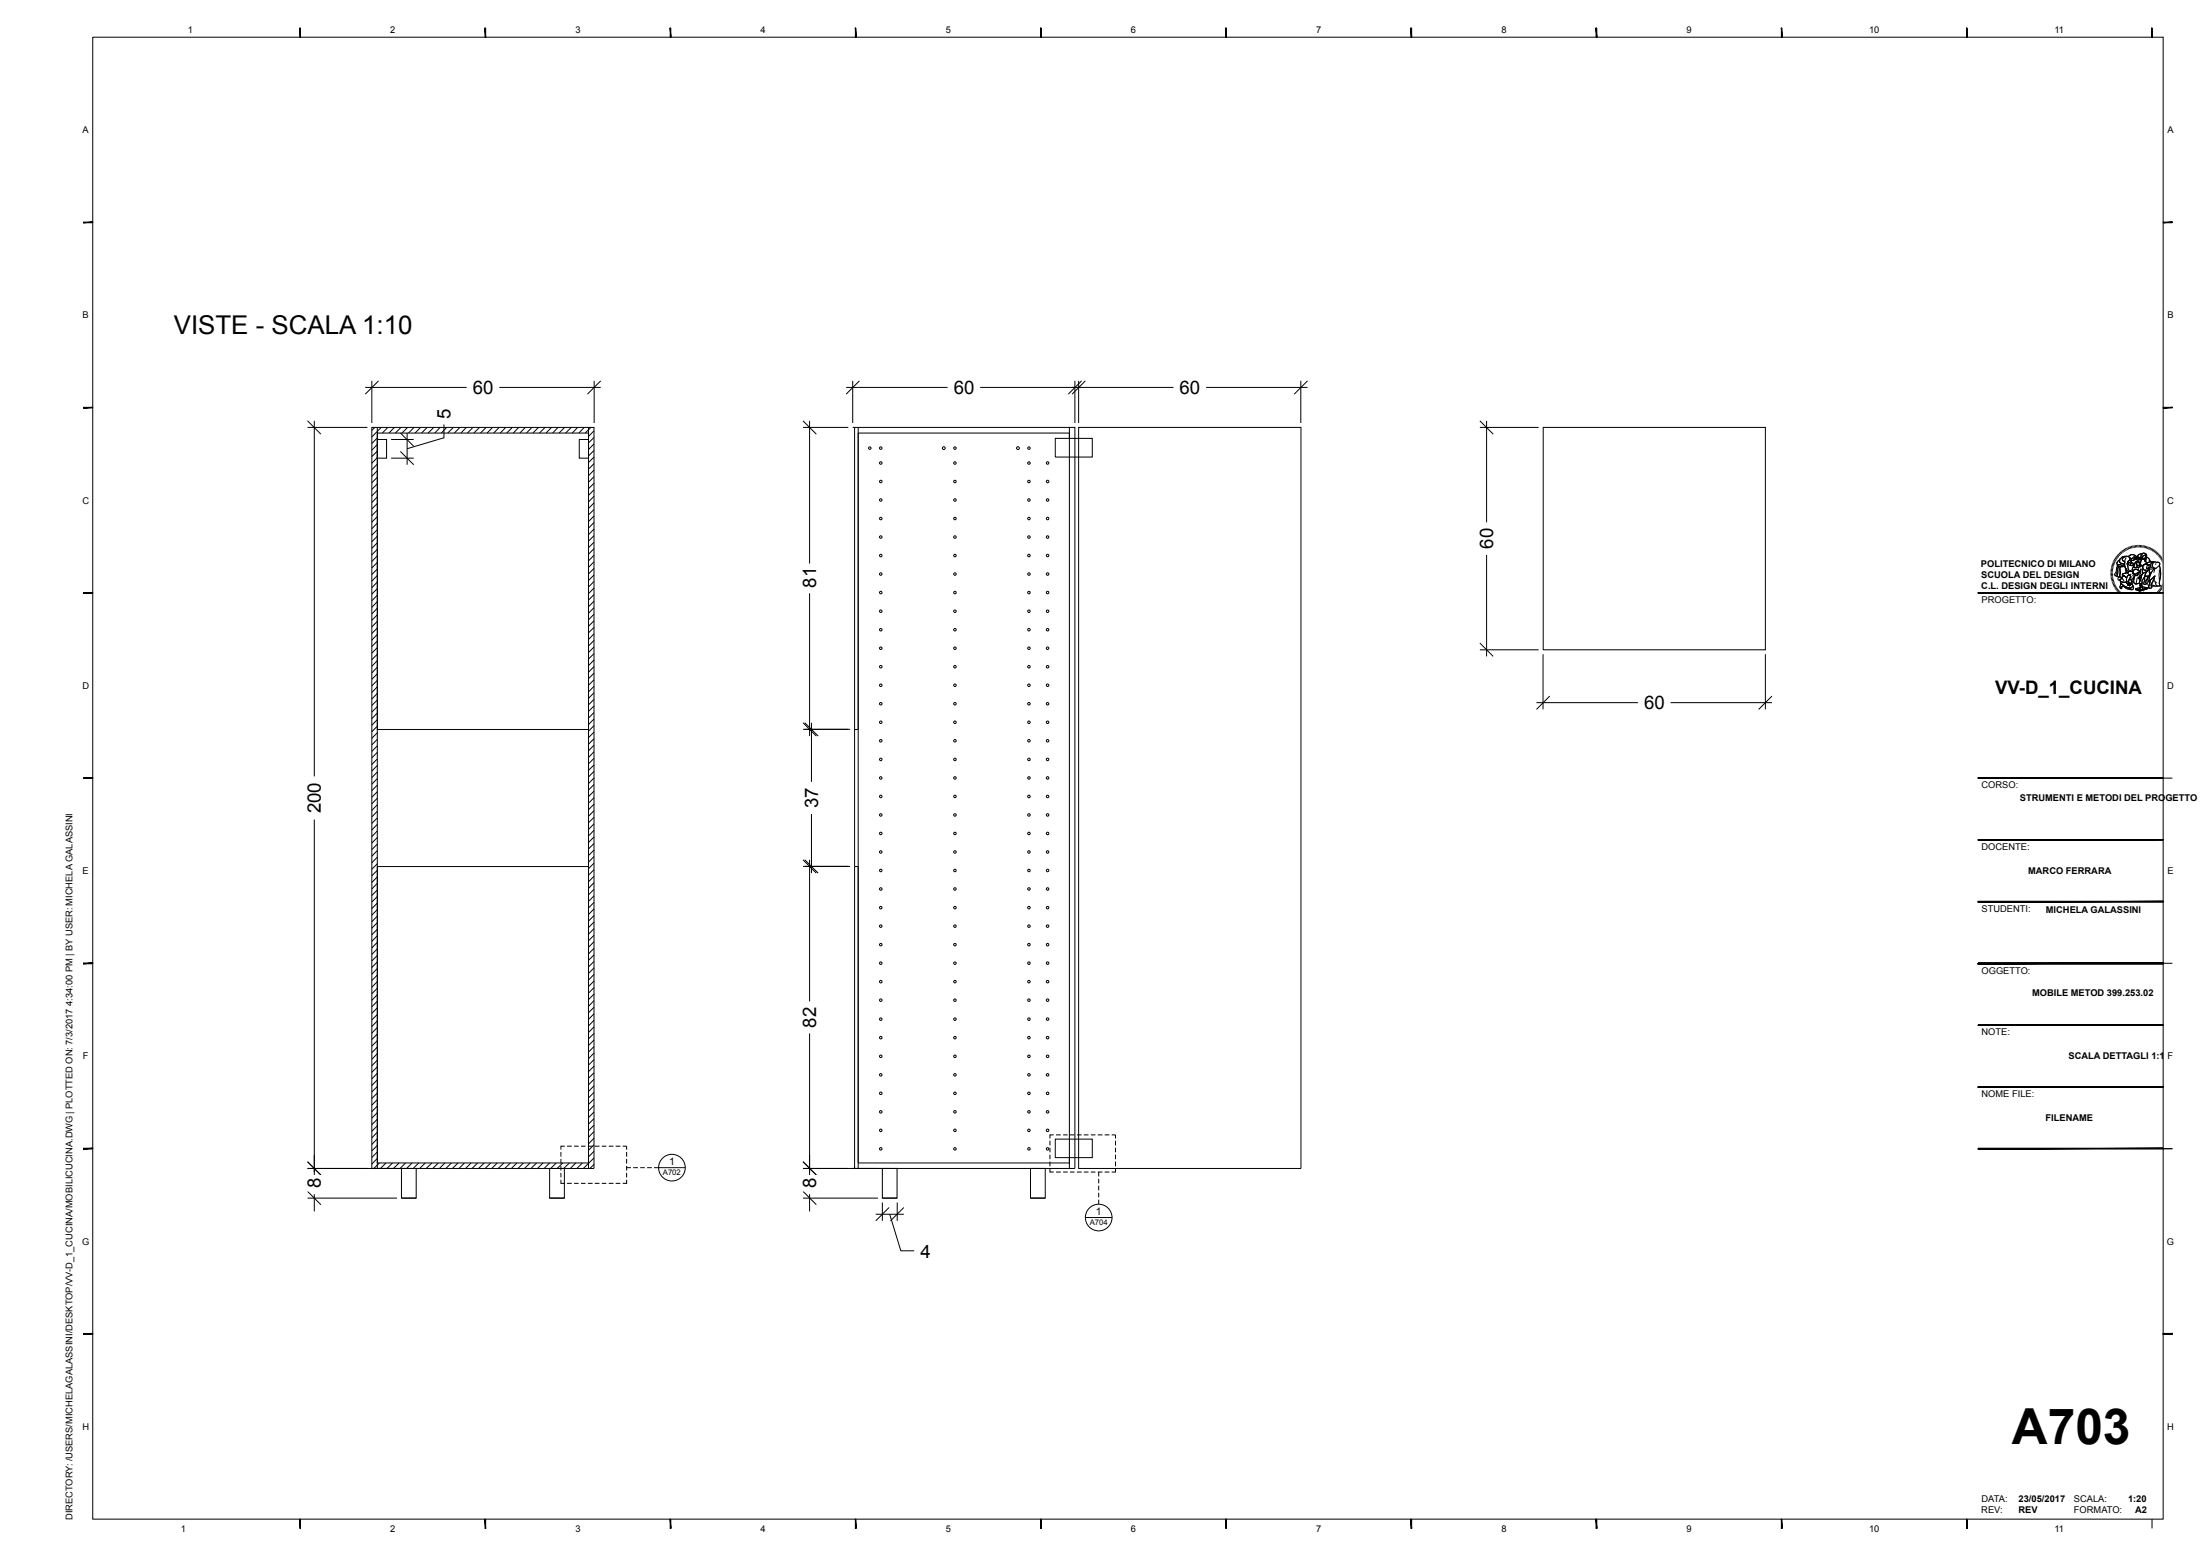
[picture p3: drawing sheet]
<svg xmlns="http://www.w3.org/2000/svg" width="594mm" height="420mm" viewBox="0 0 594 420" stroke-linecap="round" stroke-linejoin="round" font-family="sans-serif">
<g fill="none" stroke="#000" stroke-width=".27">
<path d="M25 10h559.1v400.1h-559.1zM83 115.4h16.2M83 113.6l3.6 3.6M84.9 113.6v96M98.6 104.6h27.4M100.4 102.8v11.4M101.2 115.4l-.8 .8M101.9 115.4v81.5h57M101.9 118.6h2.5v5.1h-2.5zM101.9 118.2l-1.5 1.5M101.9 120l-1.5 1.5M102.2 102.8l-3.6 3.6"/>
<path d="M102.9 115.4l-2.5 2.6M104.7 115.4l-1.5 1.5M105.6 118.6h6.1M106.5 115.4l-1.5 1.5M108.1 116.9l3.6 3.5M108.3 115.4l-1.6 1.5M109.9 116.9v8.5M110 115.4l-1.5 1.5M111.8 115.4l-1.5 1.5M113.6 115.4l-1.5 1.5M115.3 115.4l-1.5 1.5M117.1 115.4l-1.5 1.5"/>
<path d="M118.9 115.4l-1.5 1.5M119.9 114.6v3.6l-10 2.9M120.6 115.4l-1.5 1.5M122.4 115.4l-1.5 1.5M124.2 115.4l-1.5 1.5M125.9 115.4l-1.5 1.5M127.7 115.4l-1.5 1.5M129.5 115.4l-1.5 1.5M131.3 115.4l-1.6 1.5M133 115.4l-1.5 1.5M134.8 115.4l-1.5 1.5M134.8 104.6h27.4"/>
<path d="M136.5 115.4l-1.4 1.5M138.3 115.4l-1.5 1.5M140.1 115.4l-1.5 1.5M141.8 115.4l-1.4 1.5M143.6 115.4l-1.5 1.5M145.4 115.4l-1.5 1.5M147.2 115.4l-1.6 1.5M148.9 115.4l-1.5 1.5M150.7 115.4l-1.5 1.5M152.5 115.4l-1.6 1.5M154.2 115.4l-1.5 1.5M156 115.4l-1.5 1.5"/>
<path d="M156.4 118.6h2.5v5.1h-2.5zM157.8 115.4l-1.5 1.5M158.9 115.4v1.5M159.5 115.4l-1.5 1.5M160.4 116.3l-1.5 1.5M160.4 118.1l-1.5 1.5M160.4 119.8l-1.5 1.5M160.4 102.8v11.4M162.2 102.8l-3.6 3.6M216.8 115.4h12.2M216.8 113.6l3.6 3.6M218.6 113.6v38.5"/>
<path d="M228.5 104.6h27.3M230.2 115.4h60v200h-73.4M230.2 102.8v11.4M230.7 115.4v81.5M231.7 115.4v200M232.1 102.8l-3.6 3.6M264.6 104.6h52.2M284.9 118.3h10v5.1h-10zM288.7 115.4v2.9M290.2 102.8v11.4M291.2 115.4h60.1v200h-60.1zM291.2 102.8v11.4"/>
<path d="M292 102.8l-3.6 3.6M293.1 102.8l-3.6 3.6M325.6 104.6h27.4M351.2 102.8v11.4M353 102.8l-3.6 3.6M399.6 115.4h15.8M399.6 113.6l3.6 3.6M401.4 113.6v27.4M416.7 115.4h60v60h-60zM101.9 121.8l-1.5 1.4M101.9 123.5l-1.5 1.5M101.9 125.3l-1.5 1.5"/>
<path d="M101.9 127.1l-1.5 1.5M101.9 128.8l-1.5 1.5M101.9 130.6l-1.5 1.5M101.9 132.3l-1.5 1.6M101.9 134.1l-1.5 1.5M101.9 135.9l-1.5 1.5M101.9 137.7l-1.5 1.5M101.9 139.5l-1.5 1.4M105.6 123.7h6.1M108.1 121.8l3.6 3.6M160.4 121.6l-1.5 1.5M160.4 123.4l-1.5 1.5"/>
<path d="M160.4 125.1l-1.5 1.5M160.4 126.9l-1.5 1.5M160.4 128.7l-1.5 1.5M160.4 130.4l-1.5 1.5M160.4 132.2l-1.5 1.5M160.4 134l-1.5 1.5M160.4 135.7l-1.5 1.6M160.4 137.5l-1.5 1.5M160.4 139.3l-1.5 1.5M101.9 141.2l-1.5 1.5M101.9 143l-1.5 1.5M101.9 144.7l-1.5 1.5"/>
<path d="M101.9 146.5l-1.5 1.5M101.9 148.3l-1.5 1.5M101.9 150l-1.5 1.6M101.9 151.8l-1.5 1.5M101.9 153.6l-1.5 1.5M101.9 155.3l-1.5 1.6M101.9 157.1l-1.5 1.5M101.9 158.9l-1.5 1.5M160.4 141l-1.5 1.5M160.4 142.8l-1.5 1.5M160.4 144.6l-1.5 1.5M160.4 146.4l-1.5 1.4"/>
<path d="M160.4 148.1l-1.5 1.5M160.4 149.9l-1.5 1.5M160.4 151.6l-1.5 1.5M160.4 153.4l-1.5 1.5M160.4 155.2l-1.5 1.5M160.4 156.9l-1.5 1.6M160.4 158.7l-1.5 1.5M401.4 149.8v27.4M569.8 154.7h.7M569.8 154l.7 .1M569.8 154.4h.7M569.9 153.6l.6 .2"/>
<path d="M570 153.3l.6 .1M570 153l.7 .1M570.1 152.6l.7 .2M570.2 152.2l.6 .3M570.3 151.9l.7 .3M570.5 151.6l.6 .3M570.5 155l-.7 .1M570.5 155.4h-.7M570.5 155.7l-.6 .1M570.6 156l-.7 .1M570.6 151.3l.6 .3M570.7 156.3l-.7 .2"/>
<path d="M570.8 156.6l-.7 .2M570.8 151l.6 .3M570.8 156.9l-.6 .3M571 150.7l.6 .3M571 157.3l-.7 .2M571.1 157.6l-.6 .2M571.2 150.4l.5 .4M571.2 157.9l-.6 .3M571.4 158.1l-.6 .4M571.4 150.1l.5 .4M571.5 158.4l-.5 .4M571.6 149.8l.5 .5"/>
<path d="M571.7 152.4h.7a.8 .8 0 0 0 1.2-.1l.1 .6h-.2a1.48 1.48 0 0 1-1.9-.4zM571.7 158.7l-.6 .4M571.7 152.3l.1 .5M571.9 151.5l.4-.4a.79 .79 0 0 0 .9 1.1l.4 .1-.6 .4-.4-.2a.78 .78 0 0 1-1-.3zM571.9 152.8l-.4 1.9-.4 .7 .4 .1M571.9 149.5l.5 .5M571.9 159l-.5 .4M572.1 152.9l.5 .1-.2 .3-.1 2.5-.8-.3 .3-.9v-1zM572.1 152.9l-.3 .8v1.3l-.3 .5 .7 .3M572.1 149.3l.5 .4M572.1 159.2l-.5 .4M572.3 151.1l-.6 .7a.42 .42 0 0 0-.1 .5 .42 .42 0 0 0 .4 .2l.4-.1a.76 .76 0 0 0 1.2-.1"/>
<path d="M572.3 159.5l-.5 .4M572.4 156.5a.72 .72 0 0 0 .8 .7l1-.2M572.4 149l.4 .5M572.4 150.9l.3-.2a1.81 1.81 0 0 1 1.7-.5 1.05 1.05 0 0 0-1.3 1l.6 .3-.1 .8-.9-.3a.74 .74 0 0 1-.3-1.1zM572.5 156.8l.7 .4 1-.2 .3 1 .3-.2 .2 .3-.1-.5 .3 .4-.2-.4 .5 .1-.4-.3a.54 .54 0 0 1-.5-.5 .54 .54 0 0 1 .3-.6l.4 .1 .4 1a.82 .82 0 0 1-.1 1.1 .82 .82 0 0 1-1 .1l-.4-.1a1.93 1.93 0 0 1-1.7-1.7zM572.5 156.9a2.95 2.95 0 0 0 2.2 1.8l.6 .2M572.5 153l.8-.1a.46 .46 0 0 1 .5 .1 .46 .46 0 0 1 .2 .5l.3 .6v.5l-.6 .1a.46 .46 0 0 0-.6 .2 .46 .46 0 0 0 .1 .6l-.3 .5-.6-.5 .1-2.2zM572.5 159.7l-.4 .5M572.6 153l-.2 .3v2.4M572.6 148.8l.4 .5M572.7 157.5l.9 .7 1.1 .5a.83 .83 0 0 0 1.2-.6l.2 .5a.64 .64 0 0 1-.4 .6 .64 .64 0 0 1-.7-.1l-1.2-.5a.54 .54 0 0 0-.5-.4 .54 .54 0 0 0-.5 .4v.2a.35 .35 0 0 1-.4-.1 .35 .35 0 0 1 0-.4zM572.7 157.5l-.3 1a.26 .26 0 0 0 .2 .4 .26 .26 0 0 0 .3-.2l-.2-.1 .1-.2a.96 .96 0 0 1 1.3 .4l.9 .3a.64 .64 0 0 0 .9 0 .64 .64 0 0 0-.1-1"/>
<path d="M572.8 159.9l-.5 .5M572.9 156a.5 .5 0 0 0-.8-.2 .5 .5 0 0 0 0 .8 .76 .76 0 0 1 .8-.4 .76 .76 0 0 1 .6 .6M572.9 148.6l.4 .5M573.1 155l1.2-.5 .4 .2 .2-.5 .9 .2a1.1 1.1 0 0 1 .5 1.3 1.1 1.1 0 0 1-1.3 .6l.1-.3a.28 .28 0 0 0 .3-.3 .28 .28 0 0 0-.3-.3 .59 .59 0 0 0-.7 0 .59 .59 0 0 0-.2 .6l-.7-.7-.4 .1zM573.2 155.5l.3-.2a1.09 1.09 0 0 1 .5 1.8 1.19 1.19 0 0 1-1.6-.6l.6-.3-.1-.2zM573.2 148.4l.4 .5M573.3 150.5l.1-.1a.93 .93 0 0 1 1-.2 .93 .93 0 0 1 .6 .8l-.4 .5a1.15 1.15 0 0 0-.1 1.4 1.07 1.07 0 0 0 .7 1.3l-.5 .1v.4a.39 .39 0 0 1-.5-.2 .39 .39 0 0 1 .1-.5l-.6-1.3v-1.2a.56 .56 0 0 1-.6-.3 .56 .56 0 0 1 .2-.7zM573.4 155.2l.8 .8M573.5 155.4a.58 .58 0 0 0-.5 .8M573.5 148.2l.3 .6M573.7 152.9h-1.6a.64 .64 0 0 0-.7 .2 .64 .64 0 0 0 0 .7v.6l-.6 .6 .3 .4M573.8 148l.3 .6"/>
<path d="M573.8 153.3l.3 1.3M574.1 150.5a3.1 3.1 0 0 0-.1 3l.3 .6a.33 .33 0 0 0 0 .4 .33 .33 0 0 0 .4 .2v-.4l.5-.1a1.21 1.21 0 0 1-.7-1.5l-.1-.2a1.43 1.43 0 0 1 .6-1.5 .93 .93 0 0 0-1.2-.8 1.26 1.26 0 0 0-1.4 1.6l1.2 .5M574.1 147.8l.3 .7M574.3 154.6l-.6 .1a.46 .46 0 0 0-.6 .2 .46 .46 0 0 0 .1 .6M574.4 150.2a1.05 1.05 0 0 0-1.3 1l.5 .3M574.4 155.5a.45 .45 0 0 1 .6-.2 .45 .45 0 0 1 .2 .6l-.5 .9a.39 .39 0 0 0 0 .4 .39 .39 0 0 0 .4 .2l.4 .3-.5-.1 .2 .4-.3-.4 .1 .5-.2-.3-.3 .2-.1-.3a2.14 2.14 0 0 1 0-2.2zM574.4 155.5a.45 .45 0 0 1 .6-.2 .45 .45 0 0 1 .2 .6l-.5 1.2 .8 .6-.5-.1 .2 .4-.3-.4 .1 .6-.2-.4-.3 .2-.1-.3a2.14 2.14 0 0 1 0-2.2zM574.5 147.7l.2 .6M574.6 152l.7-.3 .3 .3a.34 .34 0 0 0-.3 .2 .34 .34 0 0 0 .1 .4l-.5-.1zM574.6 151.5l.9-.4v.6l-1.2 .5zM574.6 152v.1a.61 .61 0 0 0 .8 .5M574.7 150.3a1.12 1.12 0 0 1 1.1-.6 1.12 1.12 0 0 1 1 .8l-.6-.2a.72 .72 0 0 1-1.2 .3"/>
<path d="M574.8 147.5l.2 .7M574.9 150h.1a1.21 1.21 0 0 1 1.8 .4l-.2 .1-.4-.2a.8 .8 0 0 1-.8 .5 .8 .8 0 0 1-.7-.5zM575 150.5a.7 .7 0 0 0 1.2-.2l.4 .2-.3 .6-.3 .2-.5-.2-.5 .2zM575.1 147.5l.2 .6M575.2 154.1l.6 .3a1.1 1.1 0 0 1 .1 1.7M575.3 152.1h.9l-.3 .1v.4a.41 .41 0 0 1-.5 0 .41 .41 0 0 1-.1-.4zM575.3 156.5l.5 1.6a.74 .74 0 0 1-1 .6M575.4 151.7l.2 .3M575.5 151.5l-.1 .2-1.1 .5M575.5 155l-.8 .2M575.5 147.3l.2 .7M575.5 151.1l-.3 .5"/>
<path d="M575.6 154.7l.7 .5M575.8 152l.4 .1-.3 .1v.4a.41 .41 0 0 1-.5 0 .41 .41 0 0 1-.1-.4l.5-.2-.2 .2M575.8 155.2a.69 .69 0 0 1 .1 .9 .69 .69 0 0 1-.9 .2M575.8 154.4l.1-.3a1.13 1.13 0 0 1 1.5-.2l.3 .7-1.4 .4 .2 .2a.7 .7 0 0 0 .9-.5l.3-.1v-.2l-.3-.5-.5-.2h-.5l-.6 .7-.1-.1 .2-1.1 .2-.2 .3 .2h1.1l.5-.4-.1-.3 .7 .2-.1 .2 .2 .7-.3 .5 .2 .6-.3 .6-.5 .1-.1 .6h-.4l.3 .3 .2-.1v.4l.2-.3-.1 .4a.95 .95 0 0 1-1.1 1l-1-.7 .3-.6 .2-1.1M575.8 154.1l.6-.5 1.1 .4 .2 .5-.9 .4a.38 .38 0 0 1-.5 .2 .38 .38 0 0 1-.2-.4zM575.8 157l.8 .7M575.8 147.2l.2 .7M576 151.1h.1M576.1 156.3l.1 1M576.1 153l-.3 .4-.1 .9M576.1 150.7l.2 .1M576.2 147.2l.1 .7"/>
<path d="M576.2 150.7v.1M576.3 155l1.1-.4a.56 .56 0 0 1-.3 .6 .56 .56 0 0 1-.7 0zM576.3 155.8l-.3 .9-.4 .5M576.4 155.2h-.1M576.5 150.9l.9-.2a.33 .33 0 0 1-.2 .5 .33 .33 0 0 1-.4-.3zM576.5 147.2l.1 .6M576.6 150.5l-.3 .6-.3 .2-.5-.2-.5 .2M576.6 151.7a.9 .9 0 0 1 1.1 .2 .9 .9 0 0 1 .1 1.1l-.2-.2a.67 .67 0 0 0 0-.8 .67 .67 0 0 0-.8-.3l.1 .7a.46 .46 0 0 1-.1 .8 .46 .46 0 0 1-.6-.5zM576.6 158.9l2-.5 1.2 .3-2.1 .6zM576.6 158.9l1.1 .4v.3l-1.1-.4zM576.8 151.7a.75 .75 0 0 1 .9 .3 .75 .75 0 0 1 0 .9l-.3 .3h-.5zM576.9 147.1v.7"/>
<path d="M576.9 150.7a.39 .39 0 0 1 .6-.3 .39 .39 0 0 1 .1 .6h-.1M576.9 155.2h.1M577 156.1l-.4 1.6 1.1-.3M577 150.5a.41 .41 0 0 1 .6 0 .41 .41 0 0 1 0 .5l-.2-.3h-.5zM577 154.8l.2 .1M577.1 155.1h.1M577.1 154.9h.1M577.2 151.9h.1M577.2 151.9l-.2 .1M577.2 147.1l.1 .7M577.3 150.8l-.4-.1-.4 .2h.3a.33 .33 0 0 0 .4 .3 .33 .33 0 0 0 .2-.5v.2M577.3 153.2l.1 .7"/>
<path d="M577.4 155.9l.3 .1 .1-.6 .5-.1-.5 1.3v-.4l-.2 .1-.3-.3zM577.4 154.7a.61 .61 0 0 1-.4 .5 .61 .61 0 0 1-.6-.1M577.4 151.7l.2 .4M577.6 151.9l-.2-.2a.41 .41 0 0 0-.6 0 .41 .41 0 0 0 .1 .6 .53 .53 0 0 1 0 .9 .53 .53 0 0 1-.8-.3l.1-.2a1.15 1.15 0 0 1 .8-1.1 .93 .93 0 0 1 1 .9l-.2 .4-.2-.3M577.6 147.1v.7M577.7 152.2l-.2 .1M577.7 152v.5l-.1 .1-.7-.1M577.7 152.9l-.2 .2-.6 .1M577.7 159.3l2.1-.6v.3l-2.1 .6zM577.7 159.3v.3M577.8 150.9a.81 .81 0 0 1 .1 1.1l-.1 .1M577.8 156.1v.5l.2-.3"/>
<path d="M577.9 150.5l.1 .4M577.9 152.5l-.1-.5a.78 .78 0 0 0 0-1.2l-.1-.2a.52 .52 0 0 1-.5-.6 .52 .52 0 0 1 .7-.4h.4l-.3 .7 .2 .8 .2-.6a.39 .39 0 0 0 .3 .4 .39 .39 0 0 0 .4-.1v.6v.1l.2-.2 .4 .6-1.1 .8M578 147.1l-.1 .7M578 155.8l-.1 .3-.1-.3M578 153.5l-.1 1.3M578 152.7l.5 .2M578.1 157.5l.2-.1 .1 1.1-.3-.5-.3 .6zM578.2 154.7l-.4 .3v.5M578.3 155.3l-.5 .1-.1 .6h-.4l.3 .3 .2-.1M578.3 153.6l-.5 .8M578.3 147.1v.7M578.3 149.5l.2-.1a.79 .79 0 0 1 1 .2 .79 .79 0 0 1 0 .9l-.4 1v-.7l.3-.5-.2-.4a.83 .83 0 0 0-.9 1.1l-.1 .1-.2-.7z"/>
<path d="M578.3 149.6l-.8 .1-.3 .6M578.4 149.4a.79 .79 0 0 1 1 .1 .79 .79 0 0 1 .1 1l-.4 1v-.7l.3-.5-.2-.4a.83 .83 0 0 0-.9 1.1v.1a1.27 1.27 0 0 1 .1-1.7zM578.4 150.5a.39 .39 0 0 0 .3 .4 .39 .39 0 0 0 .4-.1M578.5 152.7a1.44 1.44 0 0 1 2.1 .1l-.3 .7a.9 .9 0 0 1-.8 .6 .9 .9 0 0 1-.9-.6zM578.6 150l.6-.2 .2 .5-.3 .5a.46 .46 0 0 1-.6-.1 .46 .46 0 0 1 .1-.7zM578.6 154.7l.8-.2-.6 1.6a1.08 1.08 0 0 0-.4 1.3l-.3 .1-.2 .6-.2-.9zM578.6 150.3h.2M578.6 154.7l-.9 2.5 .2 .9 .4-.7 .2 1.4-.4-.8-.4 1 .2-.9M578.7 150.8h.1M578.7 153.6l-.3 .5 .1 .6 .9-.2 .5-.6M578.7 147.2l-.2 .6M578.7 150.3v.1"/>
<path d="M578.8 150.6v.1M579 150.5h.2M579 147.2l-.1 .7M579.1 155.6l.8-.1-.6 1.7 .2 .4-.2 .1-.5-.1zM579.1 150.5h.1M579.3 151.3l.4 .6M579.4 147.3l-.2 .7M579.4 153.8h.1M579.4 152.2l1.1-.6h.8l-.7 1zM579.4 154.5l-.6 1.6a1.08 1.08 0 0 0-.4 1.3l-.1 .2M579.5 150.3l.7 .5 .5 .8-1 .3a1.38 1.38 0 0 1-.2-1.6zM579.5 153.7l-.3 .1"/>
<path d="M579.6 150.3l.5 .4 .4 .6M579.6 154l-.1 .1M579.7 147.4l-.2 .7M579.8 158.7v.3l-2.1 .6-1.1-.4v-.3M579.9 155.5l-.6 1.7 .2 .4-.2 .1-.5-.1 .3-2M580 153.7l.4-.1v1a.56 .56 0 0 1 0 .6 .56 .56 0 0 1-.5 .3l-.8 .1 .3-1.1zM580 147.5l-.2 .7M580.1 153.4l-.1 .4M580.1 152.4l.4 .1 .1 .3M580.2 151.2l.5 .4M580.2 155.5l-1.1 .1M580.3 156.9l-.1 .2 .3 .2"/>
<path d="M580.4 147.7l-.3 .6M580.4 153.6l-.1 .3a4 4 0 0 1-.6 2.8l.2 1.2 .3 .2M580.6 156.6l1.1-1-.4 1.3a1.28 1.28 0 0 0-.4 1.4 .38 .38 0 0 1-.5 .5 .38 .38 0 0 1-.2-.7zM580.6 152.6a1.07 1.07 0 0 1 1.7-.8 .57 .57 0 0 1 .8 .2 .57 .57 0 0 1-.2 .8 1.26 1.26 0 0 1-2.1 .2l-.2-.2M580.6 152.8l-.5 .9a.82 .82 0 0 1-.8 .4 .82 .82 0 0 1-.7-.6 .75 .75 0 0 1 .3-.9 .75 .75 0 0 1 .9 .1l-.2 .8a.65 .65 0 0 0 .6-.8 .65 .65 0 0 0-.9-.5l-.7 .5-.1 .4M580.7 154.4v.6M580.7 147.8l-.3 .6M581 148l-.3 .6M581.1 153.6h-.9M581.1 157.8l.6 .4M581.3 151.6l-1.1 .1-.8 .5M581.3 148.1l-.3 .6"/>
<path d="M581.5 156.6l.8 .8M581.6 153.6a6.4 6.4 0 0 0-1.4 3.4l1.5-1.4 .4-.1M581.6 151.6l.7 .3a.51 .51 0 0 1 .7 0 .51 .51 0 0 1 0 .7 8.4 8.4 0 0 1 0 4.9l.2 .7-2.4-.1 .9-2.5-1.5 1.3a6.8 6.8 0 0 1 1.4-3.4l.4-.1a.93 .93 0 0 1-.9-.7 .93 .93 0 0 1 .5-1.1zM581.6 151.7a.91 .91 0 0 0-.5 1 .91 .91 0 0 0 .9 .7M581.6 148.3l-.3 .6M581.7 155.6l-.4 1.3a1.28 1.28 0 0 0-.4 1.4 .38 .38 0 0 1-.5 .5 .38 .38 0 0 1-.2-.7l.4-1.5M581.8 153.6l-.3 1M581.9 157l.1 .7 .6 .5M581.9 148.5l-.3 .6M582.2 152.1l-.3 .3M582.2 148.7l-.4 .6M582.3 159.8l.4 .5"/>
<path d="M582.5 149l-.4 .5M582.5 159.6l.5 .5M582.7 159.4l.5 .4M582.7 149.2l-.4 .5M582.9 159.1l.6 .4M583 153.7v3.3M583 149.4l-.5 .5M583 152.6l.1 .3a8.7 8.7 0 0 1-.1 4.5l.3 .7h-2.4M583.1 158.8l.6 .4M583.2 149.7l-.5 .5M583.3 158.6l.6 .4M583.5 150l-.5 .4"/>
<path d="M583.5 158.3l.6 .3M583.6 158l.6 .3M583.7 150.3l-.6 .4M583.8 157.7l.6 .3M583.9 150.6l-.6 .4M583.9 157.4l.6 .3M584 157.1l.6 .3M584.1 150.9l-.6 .3M584.1 156.8l.7 .2M584.2 156.5l.7 .2M584.3 151.2l-.6 .3M584.3 156.2l.6 .1"/>
<path d="M584.3 155.9l.7 .1M584.4 155.5l.7 .1M584.4 155h.7M584.4 151.5l-.6 .3M584.4 155.2h.7M584.6 151.9l-.7 .2M584.7 152.2l-.6 .2M584.8 152.5l-.7 .2M584.9 152.9l-.7 .1M585 153.2l-.7 .1M585 153.6l-.7 .1M585.1 153.9l-.7 .1"/>
<path d="M585.1 154.6l-.7 .1M585.1 154.3h-.7M101.9 160.7l-1.5 1.4M101.9 162.4l-1.5 1.5M101.9 164.2l-1.5 1.5M101.9 166l-1.5 1.4M101.9 167.7l-1.5 1.5M101.9 169.5l-1.5 1.5M101.9 171.2l-1.5 1.6M101.9 173l-1.5 1.5M101.9 174.8l-1.5 1.5M101.9 176.6l-1.5 1.5"/>
<path d="M101.9 178.3l-1.5 1.5M160.4 160.5l-1.5 1.5M160.4 162.3l-1.5 1.5M160.4 164l-1.5 1.5M160.4 165.8l-1.5 1.5M160.4 167.6l-1.5 1.4M160.4 169.3l-1.5 1.5M160.4 171.1l-1.5 1.5M160.4 172.9l-1.5 1.5M160.4 174.6l-1.5 1.5M160.4 176.4l-1.5 1.5M160.4 178.1l-1.5 1.6"/>
<path d="M160.4 179.9l-1.5 1.6M218.6 160.2v38.5M399.6 175.4h15.8M399.6 173.6l3.6 3.6M416.6 176.6v14.9M476.7 176.6v14.9M573 160.1l-.4 .6M573.3 160.3l-.4 .6M573.6 160.5l-.4 .6M573.8 160.7l-.3 .6M574.1 160.9l-.3 .6M574.4 161l-.3 .6"/>
<path d="M574.7 161.1l-.3 .7M575 161.3l-.3 .6M575.3 161.4l-.2 .6M575.6 161.5l-.2 .6M575.9 161.6l-.1 .6M576.3 161.6l-.2 .7M576.6 161.7l-.1 .7M576.9 161.7l-.1 .7M577.2 161.7v.7M577.5 161.7v.7M577.9 161.7v.7M578.2 161.7l.1 .7"/>
<path d="M578.5 161.6l.1 .7M578.8 161.6l.2 .7M579.1 161.5l.2 .7M579.5 161.4l.1 .7M579.8 161.3l.2 .7M580.1 161.2l.2 .7M580.4 161.1l.3 .6M580.7 161l.3 .6M581 160.8l.3 .6M581.2 160.6l.4 .6M581.5 160.5l.4 .5M581.8 160.2l.4 .6"/>
<path d="M582 160l.4 .5M101.9 180.1l-1.5 1.5M101.9 181.9l-1.5 1.5M101.9 183.7l-1.5 1.4M101.9 185.4l-1.5 1.5M101.9 187.2l-1.5 1.5M101.9 188.9l-1.5 1.5M101.9 190.7l-1.5 1.5M101.9 192.5l-1.5 1.5M101.9 194.2l-1.5 1.6M101.9 196l-1.5 1.5M101.9 197.8l-1.5 1.5"/>
<path d="M101.9 199.6l-1.5 1.5M160.4 181.7l-1.5 1.5M160.4 183.5l-1.5 1.5M160.4 185.3l-1.5 1.4M160.4 187l-1.5 1.5M160.4 188.8l-1.5 1.5M160.4 190.6l-1.5 1.4M160.4 192.3l-1.5 1.5M160.4 194.1l-1.5 1.5M160.4 195.8l-1.5 1.6M160.4 197.6l-1.5 1.5M160.4 199.4l-1.5 1.5"/>
<path d="M216.8 196.9h12.8M216.8 195.1l3.6 3.6M217.3 195.1l3.6 3.6M219.1 195.1v15.9M414.8 189.7h27.4M418.4 187.9l-3.6 3.6M451 189.7h27.4M478.4 187.9l-3.6 3.6M101.9 201.3l-1.5 1.5M101.9 203.1l-1.5 1.5M101.9 204.9l-1.5 1.4M101.9 206.6l-1.5 1.5"/>
<path d="M101.9 208.4l-1.5 1.5M101.9 210.2l-1.5 1.5M101.9 211.9l-1.5 1.5M101.9 213.7l-1.5 1.5M101.9 215.4l-1.5 1.6M101.9 217.2l-1.5 1.5M101.9 219l-1.5 1.5M160.4 201.1l-1.5 1.6M160.4 202.9l-1.5 1.5M160.4 204.7l-1.5 1.5M160.4 206.5l-1.5 1.5M160.4 208.2l-1.5 1.5"/>
<path d="M160.4 210l-1.5 1.5M160.4 211.8l-1.5 1.4M160.4 213.5l-1.5 1.5M160.4 215.3l-1.5 1.5M160.4 217.1l-1.5 1.5M160.4 218.8l-1.5 1.5M219.1 219.7v16M584.1 210h2.4M84.9 221.2v96M101.9 220.8l-1.5 1.5M101.9 222.5l-1.5 1.5M101.9 224.3l-1.5 1.5"/>
<path d="M101.9 226.1l-1.5 1.5M101.9 227.8l-1.5 1.5M101.9 229.6l-1.5 1.5M101.9 231.4l-1.5 1.5M101.9 233.1l-1.5 1.5M101.9 234.9l-1.5 1.5M101.9 236.7l-1.5 1.5M101.9 238.4l-1.5 1.6M158.9 233.9h-57v80M160.4 220.6l-1.5 1.5M160.4 222.4l-1.5 1.5M160.4 224.1l-1.5 1.5"/>
<path d="M160.4 225.9l-1.5 1.5M160.4 227.7l-1.5 1.5M160.4 229.5l-1.5 1.4M160.4 231.2l-1.5 1.5M160.4 233l-1.5 1.5M160.4 234.7l-1.5 1.5M160.4 236.5l-1.5 1.5M160.4 238.3l-1.5 1.5M216.8 233.9h12.8M216.8 232.1l3.6 3.6M217.3 232.1l3.6 3.6M218.6 232.1v38.2"/>
<path d="M230.7 233.9v-37h1v-80h57v198.5M230.7 233.9v81.5M230.7 233.9h1M101.9 240.2l-1.5 1.5M101.9 242l-1.5 1.5M101.9 243.8l-1.5 1.4M101.9 245.5l-1.5 1.5M101.9 247.3l-1.5 1.5M101.9 249.1l-1.5 1.4M101.9 250.8l-1.5 1.5M101.9 252.6l-1.5 1.5M101.9 254.3l-1.5 1.6"/>
<path d="M101.9 256.1l-1.5 1.5M101.9 257.9l-1.5 1.5M101.9 259.6l-1.5 1.6M160.4 240l-1.5 1.6M160.4 241.8l-1.5 1.5M160.4 243.6l-1.5 1.5M160.4 245.3l-1.5 1.6M160.4 247.1l-1.5 1.5M160.4 248.9l-1.5 1.5M160.4 250.7l-1.5 1.4M160.4 252.4l-1.5 1.5M160.4 254.2l-1.5 1.5"/>
<path d="M160.4 256l-1.5 1.5M160.4 257.7l-1.5 1.5M160.4 259.5l-1.5 1.5M101.9 261.4l-1.5 1.5M101.9 263.2l-1.5 1.5M101.9 265l-1.5 1.5M101.9 266.8l-1.5 1.4M101.9 268.5l-1.5 1.5M101.9 270.3l-1.5 1.4M101.9 272l-1.5 1.5M101.9 273.8l-1.5 1.5M101.9 275.6l-1.5 1.5"/>
<path d="M101.9 277.3l-1.5 1.6M101.9 279.1l-1.5 1.5M160.4 261.2l-1.5 1.6M160.4 263l-1.5 1.6M160.4 264.8l-1.5 1.5M160.4 266.6l-1.5 1.5M160.4 268.3l-1.5 1.5M160.4 270.1l-1.5 1.5M160.4 271.9l-1.5 1.5M160.4 273.7l-1.5 1.4M160.4 275.4l-1.5 1.5M160.4 277.2l-1.5 1.5"/>
<path d="M160.4 278.9l-1.5 1.5M218.6 278.9v38.3M584.1 260h2.4M101.9 280.9l-1.5 1.5M101.9 282.6l-1.5 1.6M101.9 284.4l-1.5 1.5M101.9 286.2l-1.5 1.5M101.9 288l-1.5 1.4M101.9 289.7l-1.5 1.5M101.9 291.5l-1.5 1.5M101.9 293.3l-1.5 1.4M101.9 295l-1.5 1.5"/>
<path d="M101.9 296.8l-1.5 1.5M101.9 298.5l-1.5 1.6M160.4 280.7l-1.5 1.5M160.4 282.5l-1.5 1.5M160.4 284.2l-1.5 1.6M160.4 286l-1.5 1.5M160.4 287.8l-1.5 1.5M160.4 289.6l-1.5 1.5M160.4 291.3l-1.5 1.5M160.4 293.1l-1.5 1.5M160.4 294.9l-1.5 1.4M160.4 296.6l-1.5 1.5"/>
<path d="M160.4 298.4l-1.5 1.5M83 315.4h77.4v-200h-60v200M83 313.6l3.6 3.6M101.9 313.9v-197h57v198.5M101.9 300.3l-1.5 1.5M101.9 302.1l-1.5 1.5M101.9 303.9l-1.5 1.5M101.9 305.6l-1.5 1.5M101.9 307.4l-1.5 1.5M101.9 309.2l-1.5 1.5M101.9 310.9l-1.5 1.5M101.9 312.7l-1.5 1.5"/>
<path d="M101.9 313.9h57M101.9 313.9v1.5M102.4 313.9l-1.5 1.5M104.2 313.9l-1.5 1.5M106 313.9l-1.5 1.5M107.8 313.9l-1.6 1.5M108.4 315.4h4v8h-4zM109.5 313.9l-1.5 1.5M111.3 313.9l-1.5 1.5M113.1 313.9l-1.5 1.5M114.8 313.9l-1.5 1.5M116.6 313.9l-1.5 1.5"/>
<path d="M118.3 313.9l-1.4 1.5M120.1 313.9l-1.5 1.5M121.9 313.9l-1.5 1.5M123.7 313.9l-1.5 1.5M125.4 313.9l-1.5 1.5M127.2 313.9l-1.5 1.5M129 313.9l-1.6 1.5M130.7 313.9l-1.5 1.5M132.5 313.9l-1.5 1.5M134.3 313.9l-1.5 1.5M136 313.9l-1.5 1.5M137.8 313.9l-1.5 1.5"/>
<path d="M139.6 313.9l-1.5 1.5M141.3 313.9l-1.5 1.5M143.1 313.9l-1.5 1.5M144.9 313.9l-1.5 1.5M146.6 313.9l-1.5 1.5M148.4 315.4h4v8h-4zM148.4 313.9l-1.5 1.5M150.2 313.9l-1.5 1.5M151.4 318.4v1h1.1M151.4 310.9v1.3M151.4 312.8v1.3M151.4 314.7v1.2"/>
<path d="M151.4 316.6v1.2M152 313.9l-1.6 1.5M152.5 309.4h-1.1v.9M153.1 319.4h1.3M153.1 309.4h1.3M153.7 313.9l-1.5 1.5M155 319.4h1.2M155 309.4h1.2M155.5 313.9l-1.5 1.5M156.9 319.4h1.2M156.9 309.4h1.2M157.2 313.9l-1.4 1.5"/>
<path d="M158.7 319.4h1.3M158.7 309.4h1.3M160.4 300.2l-1.5 1.5M160.4 301.9l-1.5 1.5M160.4 303.7l-1.5 1.5M160.4 305.4l-1.5 1.6M160.4 307.2l-1.5 1.5M160.4 309l-1.5 1.5M160.4 310.8l-1.5 1.5M160.4 312.6l-2.9 2.8M160.4 314.3l-1.1 1.1M160.6 319.4h1.3"/>
<path d="M160.6 309.4h1.3M162.5 319.4h1.2M162.5 309.4h1.2M164.4 319.4h1.2M164.4 309.4h1.2M166.2 319.4h1.3M166.2 309.4h1.3M168.1 309.4h1.1v.9M169.2 318.4v1h-1.1M169.2 310.9v1.3M169.2 312.8v1.3M169.2 314.7v1.2"/>
<path d="M169.2 316.6v1.2M169.2 315.2h1.2M171 315.2h1.2M172.9 315.2h1.2M174.7 315.2h1.3M176.6 315.2h8.5M216.8 313.6l3.6 3.6M238.2 315.4h4v8h-4zM278.2 315.4h4v8h-4zM283.5 315.4v1h1M283.5 307.9v1.3M283.5 309.8v1.2"/>
<path d="M283.5 311.7v1.2M283.5 313.5v1.3M284.5 306.3h-1v1M284.9 307.5h10v5h-10zM285.1 316.4h1.3M285.1 306.3h1.3M287 316.4h1.3M287 306.3h1.3M288.7 312.4v1.5h-57M288.9 316.4h1.2M288.9 306.3h1.2M290.8 316.4h1.2"/>
<path d="M290.8 306.3h1.2M292.6 316.4h1.3M292.6 306.3h1.3M294.5 316.4h1.3M294.5 306.3h1.3M296.4 316.4h1.3M296.4 306.3h1.3M296.7 316.4v1.2M296.7 318.2v1.2M298.3 316.4h1.2M298.3 306.3h1.2M300.2 306.3h1v1"/>
<path d="M301.2 315.4v1h-1M301.2 307.9v1.3M301.2 309.8v1.2M301.2 311.7v1.2M301.2 313.5v1.3M584.1 310.1h2.4M83 323.4h24.2M83 321.6l3.6 3.6M84.9 322.3v4.7M108.4 323.4h4M148.4 323.4h4M216.8 323.4h20.2"/>
<path d="M216.8 321.6l3.6 3.6M218.6 322.3v4.7M236.5 327.8h7.5M238.2 323.4h4M238.2 324.6v4.9M240.1 325.9l-3.6 3.6M240.2 327.8l3 9.8h3.6M242.3 324.6v4.9M244 325.9l-3.6 3.6M278.2 323.4h4M293.1 328.6h7.2M296.7 320.1v1.2"/>
<path d="M296.7 322v1.2M296.7 323.8v1.2M584.1 360.1h2.4M581 410.1v2.4"/>
<circle cx="234.8" cy="121" r=".34"/>
<circle cx="237.8" cy="125" r=".34"/>
<circle cx="237.8" cy="130" r=".34"/>
<circle cx="237.8" cy="121" r=".34"/>
<circle cx="237.8" cy="135" r=".34"/>
<circle cx="237.8" cy="140" r=".34"/>
<circle cx="254.8" cy="121" r=".38"/>
<circle cx="257.8" cy="125" r=".34"/>
<circle cx="257.8" cy="130" r=".34"/>
<circle cx="257.8" cy="121" r=".34"/>
<circle cx="257.8" cy="140" r=".34"/>
<circle cx="257.8" cy="135" r=".34"/>
<circle cx="274.8" cy="121" r=".38"/>
<circle cx="277.8" cy="130" r=".34"/>
<circle cx="277.8" cy="121" r=".34"/>
<circle cx="277.8" cy="125" r=".34"/>
<circle cx="277.8" cy="140" r=".34"/>
<circle cx="277.8" cy="135" r=".34"/>
<circle cx="282.9" cy="125" r=".34"/>
<circle cx="282.9" cy="130" r=".34"/>
<circle cx="282.9" cy="140" r=".34"/>
<circle cx="282.9" cy="135" r=".34"/>
<circle cx="237.8" cy="155" r=".34"/>
<circle cx="237.8" cy="159.9" r=".34"/>
<circle cx="237.8" cy="150" r=".34"/>
<circle cx="237.8" cy="145" r=".34"/>
<circle cx="257.8" cy="159.9" r=".34"/>
<circle cx="257.8" cy="150" r=".34"/>
<circle cx="257.8" cy="145" r=".34"/>
<circle cx="257.8" cy="155" r=".34"/>
<circle cx="277.8" cy="150" r=".34"/>
<circle cx="277.8" cy="159.9" r=".34"/>
<circle cx="277.8" cy="145" r=".34"/>
<circle cx="277.8" cy="155" r=".34"/>
<circle cx="282.9" cy="159.9" r=".34"/>
<circle cx="282.9" cy="145" r=".34"/>
<circle cx="282.9" cy="155" r=".34"/>
<circle cx="282.9" cy="150" r=".34"/>
<circle cx="237.8" cy="180" r=".34"/>
<circle cx="237.8" cy="170" r=".34"/>
<circle cx="237.8" cy="175" r=".34"/>
<circle cx="237.8" cy="165" r=".34"/>
<circle cx="257.8" cy="175" r=".34"/>
<circle cx="257.8" cy="165" r=".34"/>
<circle cx="257.8" cy="170" r=".34"/>
<circle cx="257.8" cy="180" r=".34"/>
<circle cx="277.8" cy="175" r=".34"/>
<circle cx="277.8" cy="180" r=".34"/>
<circle cx="277.8" cy="170" r=".34"/>
<circle cx="277.8" cy="165" r=".34"/>
<circle cx="282.9" cy="180" r=".34"/>
<circle cx="282.9" cy="175" r=".34"/>
<circle cx="282.9" cy="170" r=".34"/>
<circle cx="282.9" cy="165" r=".34"/>
<circle cx="237.8" cy="185" r=".34"/>
<circle cx="237.8" cy="195" r=".34"/>
<circle cx="237.8" cy="190" r=".34"/>
<circle cx="237.8" cy="200" r=".34"/>
<circle cx="257.8" cy="185" r=".34"/>
<circle cx="257.8" cy="200" r=".34"/>
<circle cx="257.8" cy="195" r=".34"/>
<circle cx="257.8" cy="190" r=".34"/>
<circle cx="277.8" cy="190" r=".34"/>
<circle cx="277.8" cy="185" r=".34"/>
<circle cx="277.8" cy="195" r=".34"/>
<circle cx="277.8" cy="200" r=".34"/>
<circle cx="282.9" cy="185" r=".34"/>
<circle cx="282.9" cy="200" r=".34"/>
<circle cx="282.9" cy="195" r=".34"/>
<circle cx="282.9" cy="190" r=".34"/>
<circle cx="237.8" cy="220" r=".34"/>
<circle cx="237.8" cy="210" r=".34"/>
<circle cx="237.8" cy="205" r=".34"/>
<circle cx="237.8" cy="215" r=".34"/>
<circle cx="257.8" cy="220" r=".34"/>
<circle cx="257.8" cy="205" r=".34"/>
<circle cx="257.8" cy="210" r=".34"/>
<circle cx="257.8" cy="215" r=".34"/>
<circle cx="277.8" cy="220" r=".34"/>
<circle cx="277.8" cy="205" r=".34"/>
<circle cx="277.8" cy="210" r=".34"/>
<circle cx="277.8" cy="215" r=".34"/>
<circle cx="282.9" cy="210" r=".34"/>
<circle cx="282.9" cy="215" r=".34"/>
<circle cx="282.9" cy="205" r=".34"/>
<circle cx="282.9" cy="220" r=".34"/>
<circle cx="237.8" cy="225" r=".34"/>
<circle cx="237.8" cy="235" r=".34"/>
<circle cx="237.8" cy="230" r=".34"/>
<circle cx="237.8" cy="240" r=".34"/>
<circle cx="257.8" cy="240" r=".34"/>
<circle cx="257.8" cy="225" r=".34"/>
<circle cx="257.8" cy="230" r=".34"/>
<circle cx="257.8" cy="235" r=".34"/>
<circle cx="277.8" cy="225" r=".34"/>
<circle cx="277.8" cy="230" r=".34"/>
<circle cx="277.8" cy="240" r=".34"/>
<circle cx="277.8" cy="235" r=".34"/>
<circle cx="282.9" cy="230" r=".34"/>
<circle cx="282.9" cy="225" r=".34"/>
<circle cx="282.9" cy="235" r=".34"/>
<circle cx="282.9" cy="240" r=".34"/>
<circle cx="237.8" cy="245" r=".34"/>
<circle cx="237.8" cy="255" r=".34"/>
<circle cx="237.8" cy="260" r=".34"/>
<circle cx="237.8" cy="250" r=".34"/>
<circle cx="257.8" cy="260" r=".34"/>
<circle cx="257.8" cy="245" r=".34"/>
<circle cx="257.8" cy="250" r=".34"/>
<circle cx="257.8" cy="255" r=".34"/>
<circle cx="277.8" cy="260" r=".34"/>
<circle cx="277.8" cy="245" r=".34"/>
<circle cx="277.8" cy="255" r=".34"/>
<circle cx="277.8" cy="250" r=".34"/>
<circle cx="282.9" cy="260" r=".34"/>
<circle cx="282.9" cy="250" r=".34"/>
<circle cx="282.9" cy="255" r=".34"/>
<circle cx="282.9" cy="245" r=".34"/>
<circle cx="237.8" cy="275.1" r=".34"/>
<circle cx="237.8" cy="265" r=".34"/>
<circle cx="237.8" cy="270" r=".34"/>
<circle cx="257.8" cy="275.1" r=".34"/>
<circle cx="257.8" cy="270" r=".34"/>
<circle cx="257.8" cy="265" r=".34"/>
<circle cx="277.8" cy="275.1" r=".34"/>
<circle cx="277.8" cy="270" r=".34"/>
<circle cx="277.8" cy="265" r=".34"/>
<circle cx="282.9" cy="275.1" r=".34"/>
<circle cx="282.9" cy="270" r=".34"/>
<circle cx="282.9" cy="265" r=".34"/>
<circle cx="237.8" cy="295.1" r=".34"/>
<circle cx="237.8" cy="290.1" r=".34"/>
<circle cx="237.8" cy="285.1" r=".34"/>
<circle cx="237.8" cy="280.1" r=".34"/>
<circle cx="257.8" cy="290.1" r=".34"/>
<circle cx="257.8" cy="280.1" r=".34"/>
<circle cx="257.8" cy="285.1" r=".34"/>
<circle cx="257.8" cy="295.1" r=".34"/>
<circle cx="277.8" cy="280.1" r=".34"/>
<circle cx="277.8" cy="290.1" r=".34"/>
<circle cx="277.8" cy="285.1" r=".34"/>
<circle cx="277.8" cy="295.1" r=".34"/>
<circle cx="282.9" cy="280.1" r=".34"/>
<circle cx="282.9" cy="285.1" r=".34"/>
<circle cx="282.9" cy="295.1" r=".34"/>
<circle cx="282.9" cy="290.1" r=".34"/>
<circle cx="181.4" cy="315.2" r="3.6"/>
<circle cx="237.8" cy="310.1" r=".34"/>
<circle cx="237.8" cy="300.1" r=".34"/>
<circle cx="237.8" cy="305.1" r=".34"/>
<circle cx="257.8" cy="310.1" r=".34"/>
<circle cx="257.8" cy="305.1" r=".34"/>
<circle cx="257.8" cy="300.1" r=".34"/>
<circle cx="277.8" cy="300.1" r=".34"/>
<circle cx="277.8" cy="305.1" r=".34"/>
<circle cx="277.8" cy="310.1" r=".34"/>
<circle cx="282.9" cy="305.1" r=".34"/>
<circle cx="282.9" cy="300.1" r=".34"/>
<circle cx="282.9" cy="310.1" r=".34"/>
<circle cx="296.7" cy="328.6" r="3.6"/>
</g>
<g fill="#fff" stroke="#fff" stroke-width=".27">
<path d="M559 160l30.8 4.3h-30.8z"/>
<path d="M559 160h25.1l5.7 4.3z"/>
<path d="M584.1 145.5h5.7l-5.7 14.5z"/>
<path d="M589.8 145.5v18.8l-5.7-4.3z"/>
<path d="M82.1 210.4v9.9h5.5zM82.1 210.4h5.5v9.9z"/>
<path d="M82.1 317.3v4.1h5.5zM82.1 317.3h5.5v4.1z"/>
<path d="M117.2 109.5v4.1h5.4zM117.2 109.5h5.4v4.1z"/>
<path d="M215.9 153v6.2h5.4zM215.9 153h5.4v6.2z"/>
<path d="M216.4 211.9v6.9h5.4zM216.4 211.9h5.4v6.9z"/>
<path d="M215.9 271.2v6.9h5.4zM215.9 271.2h5.4v6.9z"/>
<path d="M215.9 317.3v4.1h5.4zM215.9 317.3h5.4v4.1z"/>
<path d="M126.9 101.9v5.4l7-5.4zM126.9 107.3l7-5.4v5.4z"/>
<path d="M256.7 101.9v5.4l7.1-5.4zM256.7 107.3l7.1-5.4v5.4z"/>
<path d="M398.6 141.9v7h5.5zM398.6 141.9h5.5v7z"/>
<path d="M443.1 187v5.4l7.1-5.4zM443.1 192.4l7.1-5.4v5.4z"/>
<path d="M247.7 335v5.3l4.3-5.3zM252 335v5.3h-4.3z"/>
<path d="M317.7 101.9v5.4l7-5.4zM317.7 107.3l7-5.4v5.4z"/>
</g>
<path d="M559 160h25.1v-14.5h5.7v18.8h-30.8z" fill="none" stroke="#fff" stroke-width=".27"/>
<g fill="#000" stroke="#000" stroke-width=".27">
<path d="M81 7.5l.1 2.5v-2.5zM81 7.5l.1 2.5h-.1z"/>
<path d="M131 7.5l.1 2.5v-2.5zM131 7.5l.1 2.5h-.1z"/>
<path d="M181 7.5l.1 2.5v-2.5zM181 7.5l.1 2.5h-.1z"/>
<path d="M230.9 7.5l.2 2.5v-2.5zM230.9 7.5l.2 2.5h-.2z"/>
<path d="M280.9 7.5l.3 2.5v-2.5zM280.9 7.5l.3 2.5h-.3z"/>
<path d="M330.9 7.5l.3 2.5v-2.5zM330.9 7.5l.3 2.5h-.3z"/>
<path d="M380.9 7.5l.2 2.5v-2.5zM380.9 7.5l.2 2.5h-.2z"/>
<path d="M430.9 7.5l.2 2.5v-2.5zM430.9 7.5l.2 2.5h-.2z"/>
<path d="M481 7.5l.1 2.5v-2.5zM481 7.5l.1 2.5h-.1z"/>
<path d="M531 7.5l.1 2.5v-2.5zM531 7.5l.1 2.5h-.1z"/>
<path d="M581 7.5l.1 2.5v-2.5zM581 7.5l.1 2.5h-.1z"/>
<path d="M22.5 60.1h2.5v-.1zM22.5 60h2.5l-2.5 .1z"/>
<path d="M584.1 60.1h2.4v-.1zM584.1 60h2.4l-2.4 .1z"/>
<path d="M22.5 110.1h2.5v-.1zM22.5 110h2.5l-2.5 .1z"/>
<path d="M584.1 110.1h2.4v-.1zM584.1 110h2.4l-2.4 .1z"/>
<path d="M22.5 160.1h2.5v-.2zM22.5 159.9h2.5l-2.5 .2z"/>
<path d="M534.1 160.1h50v-.2zM534.1 159.9h50l-50 .2z"/>
<path d="M22.5 210.1h2.5v-.2zM22.5 209.9h2.5l-2.5 .2z"/>
<path d="M534.1 210.1h50v-.2zM534.1 209.9h50l-50 .2z"/>
<path d="M534.1 226.8h50v-.2zM534.1 226.6h50l-50 .2z"/>
<path d="M534.1 243.3v.2l50-.2zM534.1 243.5l50-.2v.2z"/>
<path d="M534.1 259.9v.2l50-.2zM534.1 260.1l50-.2v.2z"/>
<path d="M534.1 259.9v.2l50-.2zM534.1 260.1l50-.2v.2z"/>
<path d="M534.1 259.9v.2l50-.2zM534.1 260.1l50-.2v.2z"/>
<path d="M534.1 259.9v.2l50-.2zM534.1 260.1l50-.2v.2z"/>
<path d="M534.1 243.5h50v-.2zM534.1 243.3h50l-50 .2z"/>
<path d="M22.5 260.1h2.5v-.2zM22.5 259.9h2.5l-2.5 .2z"/>
<path d="M534.1 276.6v.2l50-.2zM534.1 276.8l50-.2v.2z"/>
<path d="M534.1 293.3v.2l50-.2zM534.1 293.5l50-.2v.2z"/>
<path d="M534.1 293.3v.2l50-.2zM534.1 293.5l50-.2v.2z"/>
<path d="M22.5 310.1h2.5v-.2zM22.5 309.9h2.5l-2.5 .2z"/>
<path d="M534.1 309.9v.2l50-.2zM534.1 310.1l50-.2v.2z"/>
<path d="M22.5 360.1h2.5v-.2zM22.5 359.9h2.5l-2.5 .2z"/>
<path d="M584.1 360.1h2.4v-.2zM584.1 359.9h2.4l-2.4 .2z"/>
<path d="M584.1 360.1h2.4v-.2zM584.1 359.9h2.4l-2.4 .2z"/>
<path d="M81 410.1l.1 2.4v-2.4zM81 410.1l.1 2.4h-.1z"/>
<path d="M131 410.1l.1 2.4v-2.4zM131 410.1l.1 2.4h-.1z"/>
<path d="M181 410.1l.1 2.4v-2.4zM181 410.1l.1 2.4h-.1z"/>
<path d="M230.9 410.1l.2 2.4v-2.4zM230.9 410.1l.2 2.4h-.2z"/>
<path d="M280.9 410.1l.3 2.4v-2.4zM280.9 410.1l.3 2.4h-.3z"/>
<path d="M330.9 410.1l.3 2.4v-2.4zM330.9 410.1l.3 2.4h-.3z"/>
<path d="M380.9 410.1l.2 2.4v-2.4zM380.9 410.1l.2 2.4h-.2z"/>
<path d="M430.9 410.1l.2 2.4v-2.4zM430.9 410.1l.2 2.4h-.2z"/>
<path d="M481 410.1l.1 2.4v-2.4zM481 410.1l.1 2.4h-.1z"/>
<path d="M531 410.1l.1 2.4v-2.4zM531 410.1l.1 2.4h-.1z"/>
</g>
<text font-size="13.4" x="543.2" y="389.8">A703</text>
<text font-size="7" x="46.9" y="90.2">VISTE - SCALA 1:10</text>
<g font-size="5">
<text x="127.7" y="106.4">60</text>
<text x="257.5" y="106.4">60</text>
<text x="318.5" y="106.4">60</text>
<text x="121.6" y="113" transform="rotate(-90 121.6 113)">5</text>
<text x="403.2" y="148.1" transform="rotate(-90 403.2 148.1)">60</text>
<text x="220.4" y="158.6" transform="rotate(-90 220.4 158.6)">81</text>
<text x="443.9" y="191.4">60</text>
<text x="538.7" y="187.3">VV-D_1_CUCINA</text>
<text x="86.6" y="219.5" transform="rotate(-90 86.6 219.5)">200</text>
<text x="220.9" y="218.2" transform="rotate(-90 220.9 218.2)">37</text>
<text x="220.4" y="277.4" transform="rotate(-90 220.4 277.4)">82</text>
<text x="86.6" y="320.8" transform="rotate(-90 86.6 320.8)">8</text>
<text x="220.4" y="320.8" transform="rotate(-90 220.4 320.8)">8</text>
<text x="248.6" y="339.4">4</text>
</g>
<g font-size="2.8">
<text x="180.7" y="314.5">1</text>
<text x="295.9" y="328">1</text>
</g>
<g font-size="2.5">
<text x="50.7" y="8.9">1</text>
<text x="105.3" y="8.9">2</text>
<text x="155.3" y="8.9">3</text>
<text x="205.3" y="8.9">4</text>
<text x="255.3" y="8.9">5</text>
<text x="305.3" y="8.9">6</text>
<text x="355.3" y="8.9">7</text>
<text x="405.4" y="8.9">8</text>
<text x="455.4" y="8.9">9</text>
<text x="504.6" y="8.9">10</text>
<text x="554.7" y="8.9">11</text>
<text x="22.3" y="36">A</text>
<text x="585.2" y="36">A</text>
<text x="22.3" y="85.9">B</text>
<text x="585.2" y="85.9">B</text>
<text x="22.2" y="135.9">C</text>
<text x="585.1" y="135.9">C</text>
<text x="534.9" y="153">POLITECNICO DI MILANO</text>
<text x="534.9" y="156">SCUOLA DEL DESIGN</text>
<text x="534.9" y="159">C.L. DESIGN DEGLI INTERNI</text>
<text x="535" y="162.8">PROGETTO:</text>
<text x="22.2" y="185.9">D</text>
<text x="585.1" y="185.9">D</text>
<text x="535" y="212.8">CORSO:</text>
<text x="545.4" y="216.2">STRUMENTI E METODI DEL PROGETTO</text>
<text x="535" y="229.5">DOCENTE:</text>
<text x="22.3" y="235.9">E</text>
<text x="547.6" y="235.9">MARCO FERRARA</text>
<text x="585.2" y="235.9">E</text>
<text x="535" y="246.2">STUDENTI:</text>
<text x="552.4" y="246.6">MICHELA GALASSINI</text>
<text x="535" y="262.8">OGGETTO:</text>
<text x="548.7" y="268.8">MOBILE METOD 399.253.02</text>
<text x="535" y="279.5">NOTE:</text>
<text x="22.4" y="285.9">F</text>
<text x="558.5" y="285.9">SCALA DETTAGLI 1:1</text>
<text x="585.2" y="285.9">F</text>
<text x="535" y="296.2">NOME FILE:</text>
<text x="552.3" y="302.6">FILENAME</text>
<text x="22.2" y="335.9">G</text>
<text x="585.1" y="335.9">G</text>
<text x="22.2" y="385.9">H</text>
<text x="585.1" y="385.9">H</text>
<text x="535" y="405.5">DATA:</text>
<text x="545" y="405.4">23/05/2017</text>
<text x="560" y="405.4">SCALA:</text>
<text x="574.6" y="405.4">1:20</text>
<text x="19.6" y="410.3" transform="rotate(-90 19.6 410.3)">DIRECTORY: /USERS/MICHELAGALASSINI/DESKTOP/VV-D_1_CUCINA/MOBILICUCINA.DWG| PLOTTED ON: 7/3/2017 4:34:00 PM | BY USER: MICHELA GALASSINI</text>
<text x="48.8" y="413.4">1</text>
<text x="105.3" y="413.4">2</text>
<text x="155.3" y="413.4">3</text>
<text x="205.3" y="413.4">4</text>
<text x="255.3" y="413.4">5</text>
<text x="305.3" y="413.4">6</text>
<text x="355.3" y="413.4">7</text>
<text x="405.4" y="413.4">8</text>
<text x="455.4" y="413.4">9</text>
<text x="504.6" y="413.4">10</text>
<text x="534.9" y="408.4">REV:</text>
<text x="545" y="408.4">REV</text>
<text x="554.7" y="413.4">11</text>
<text x="560" y="408.4">FORMATO:</text>
<text x="576.5" y="408.4">A2</text>
</g>
<g font-size="2.1">
<text x="179" y="317.3">A702</text>
<text x="294.2" y="330.7">A704</text>
</g>
</svg>
